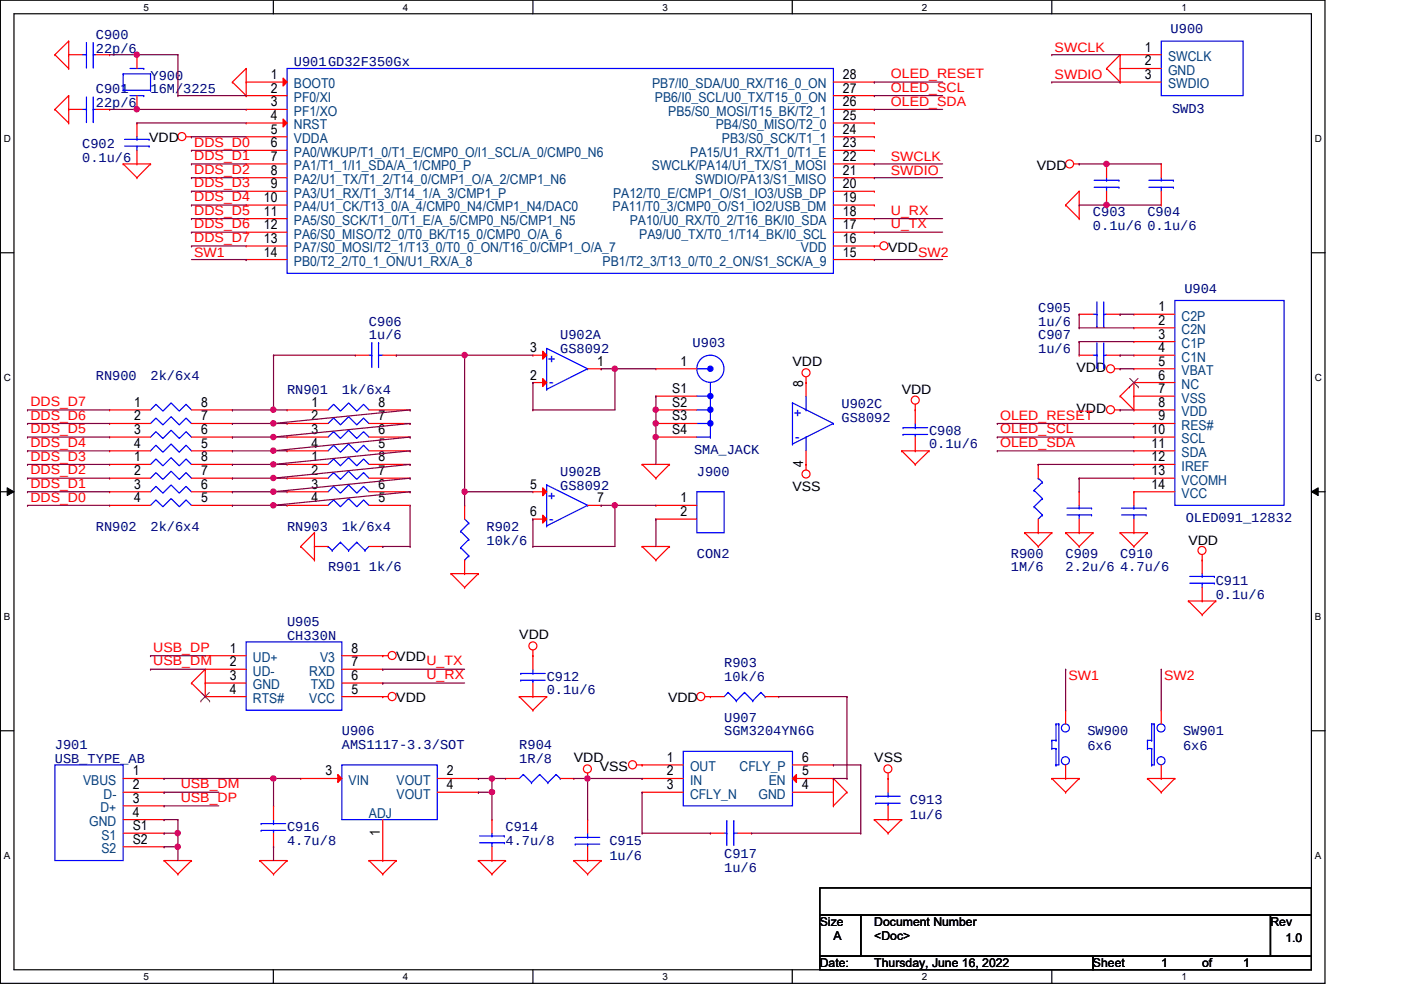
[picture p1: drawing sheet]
<svg xmlns="http://www.w3.org/2000/svg" width="297mm" height="210mm" viewBox="0 0 297 210" stroke-linecap="round" stroke-linejoin="round" font-family="sans-serif">
<path d="M.1 0h280.8v208.5h-280.8zM3 2.9h275v202.7h-275z" fill="none" stroke="#000" stroke-width=".25"/>
<g fill="#fff">
<path d="M30.4 .3h1.2v2.4h-1.2z"/>
<path d="M30.4 205.9h1.2v2.3h-1.2z"/>
</g>
<path d="M58 0v2.9M58 205.6v2.9" fill="none" stroke="#000" stroke-width=".25"/>
<g fill="#fff">
<path d="M85.4 .3h1.2v2.4h-1.2z"/>
<path d="M85.4 205.9h1.2v2.3h-1.2z"/>
</g>
<path d="M113 0v2.9M113 205.6v2.9" fill="none" stroke="#000" stroke-width=".25"/>
<g fill="#fff">
<path d="M140.5 .3h1.1v2.4h-1.1z"/>
<path d="M140.5 205.9h1.1v2.3h-1.1z"/>
</g>
<path d="M168 0v2.9M168 205.6v2.9" fill="none" stroke="#000" stroke-width=".25"/>
<g fill="#fff">
<path d="M195.4 .3h1.2v2.4h-1.2z"/>
<path d="M195.4 205.9h1.2v2.3h-1.2z"/>
</g>
<path d="M223 0v2.9M223 205.6v2.9" fill="none" stroke="#000" stroke-width=".25"/>
<g fill="#fff">
<path d="M250.5 .3h1.1v2.4h-1.1z"/>
<path d="M250.5 205.9h1.1v2.3h-1.1z"/>
<path d="M.8 28.2h1.5v2.4h-1.5z"/>
<path d="M278.8 28.2h1.4v2.4h-1.4z"/>
<path d="M.8 78.9h1.5v2.3h-1.5z"/>
<path d="M278.8 78.9h1.4v2.3h-1.4z"/>
</g>
<path d="M.1 53.6h2.9M278 53.6h2.9" fill="none" stroke="#000" stroke-width=".25"/>
<g fill="#fff">
<path d="M.8 129.6h1.4v2.3h-1.4z"/>
<path d="M278.8 129.6h1.3v2.3h-1.3z"/>
</g>
<path d="M.1 104.3h2.9M278 104.3h2.9" fill="none" stroke="#000" stroke-width=".25"/>
<path d="M1.5 103.4l1.5 .9-1.5 .8zM278 104.3l1.5-.9v1.7z" fill="#000"/>
<path d="M1.5 103.4l1.5 .9-1.5 .8zM278 104.3l1.5-.9v1.7z" fill="none" stroke="#000" stroke-width=".21"/>
<g fill="#fff">
<path d="M.8 180.3h1.4v2.3h-1.4z"/>
<path d="M278.8 180.3h1.3v2.3h-1.3z"/>
</g>
<path d="M.1 154.9h2.9M278 154.9h2.9M173.8 188.3h104.2v5.7h-104.2zM173.8 194h8.7v8.7h-8.7zM182.5 194h86.9v8.7h-86.9zM269.4 194h8.6v8.7h-8.6zM173.8 202.7h57.9v2.9h-57.9zM231.7 202.7h46.3v2.9h-46.3z" fill="none" stroke="#000" stroke-width=".25"/>
<g fill="none" stroke="#f00" stroke-width=".25">
<path d="M11.6 11.6h.1M11.6 11.6l3 2.9M14.6 14.5h.1M14.6 8.7h.1M14.6 8.7v5.8M14.6 8.7l-3 2.9M49.3 17.4h.1M49.3 17.4l2.9 2.9M52.2 14.5h.1M52.2 14.5v5.8M52.2 14.5l-2.9 2.9M234.6 14.5h.1"/>
<path d="M234.6 14.5l2.9 2.9M237.5 17.4h.1M237.5 11.6h.1M237.5 11.6v5.8M237.5 11.6l-2.9 2.9M11.6 23.2h.1M11.6 23.2l3 2.9M14.6 26.1h.1M14.6 20.3h.1M14.6 20.3v5.8M14.6 20.3l-3 2.9M26.1 34.8h.1"/>
<path d="M26.1 34.8h5.8M26.1 34.8l2.9 2.9M29 37.7h.1M31.9 34.8h.1M31.9 34.8l-2.9 2.9M39.5 29h1.1M40.6 29h.1M52.2 20.3h.1M227.7 34.8h1.1M228.8 34.8h.1M185.4 52.2h.1M185.4 52.2h1.2"/>
<path d="M225.9 43.5h.1M225.9 43.5l2.9 2.9M228.8 46.4h.1M228.8 40.6h.1M228.8 40.6v5.8M228.8 40.6l-2.9 2.9M170.9 79.9v4.1M236.3 78.2h1.2M237.5 78.2h.1M60.9 98.5h.1M60.9 98.5h8.7M78.2 98.5h8.7"/>
<path d="M86.9 98.5h.1M136.1 98.5h.1M136.1 98.5h5.8M136.1 98.5l3 2.9M141.9 98.5h.1M141.9 98.5l-2.8 2.9M170.9 81.1h.1M170.9 98.5h.1M170.9 95.6v4.1M191.2 95.6h.1M191.2 95.6h5.8M191.2 95.6l2.9 2.9"/>
<path d="M194.1 98.5h.1M194.1 86.9h.1M194.1 85.7v1.2M197 95.6h.1M197 95.6l-2.9 2.9M236.3 86.9h1.2M237.5 86.9h.1M237.5 84h.1M237.5 84l2.9 2.9M240.4 81.1h.1M240.4 86.9h.1M240.4 81.1v5.8"/>
<path d="M240.4 81.1l-2.9 2.9M60.9 101.4h.1M60.9 104.3h.1M60.9 107.1h.1M60.9 101.4h8.7M60.9 104.3h8.7M60.9 107.1h8.7M63.8 115.9h.1M63.8 115.9l2.9 2.8M66.7 118.7h.1M66.7 112.9h.1M66.7 112.9v5.8"/>
<path d="M66.7 112.9l-2.9 3M78.2 101.4h8.7M78.2 104.3h8.7M78.2 107.1h8.7M86.9 101.4h.1M86.9 104.3h.1M86.9 107.1h.1M136.1 115.9h.1M136.1 115.9h5.8M136.1 115.9l3 2.8M139.1 101.4h.1M139.1 118.7h.1"/>
<path d="M141.9 115.9h.1M141.9 115.9l-2.8 2.8M217.3 112.9h.1M217.3 112.9h5.7M217.3 112.9l2.8 3M220.1 115.9h.1M223 112.9h.1M223 112.9l-2.9 3M225.9 112.9h.1M225.9 112.9h5.8M225.9 112.9l2.9 3M228.8 115.9h.1"/>
<path d="M231.7 112.9h.1M231.7 112.9l-2.9 3M237.5 112.9h.1M237.5 112.9h5.8M237.5 112.9l2.9 3M240.4 115.9h.1M243.3 112.9h.1M243.3 112.9l-2.9 3M254.9 118.7h.1M254.9 117.6v1.1M81.1 139h.1M81.1 139h1.2"/>
<path d="M95.6 121.6h.1M95.6 121.6h5.8M95.6 121.6l2.9 2.9M98.5 124.5h.1M101.4 121.6h.1M101.4 121.6l-2.9 2.9M113 139h.1M113 137.8v1.2M252 127.4h.1M252 127.4h5.8M252 127.4l2.9 2.9M254.9 130.3h.1"/>
<path d="M257.8 127.4h.1M257.8 127.4l-2.9 2.9M40.6 144.8h.1M40.6 144.8l2.9 2.9M43.5 147.7h.1M43.5 141.9h.1M43.5 141.9v5.8M43.5 141.9l-2.9 2.9M81.1 147.7h.1M81.1 147.7h1.2M110.1 147.7h.1M110.1 147.7h5.8"/>
<path d="M110.1 147.7l2.9 2.9M113 150.6h.1M115.9 147.7h.1M115.9 147.7l-2.9 2.9M149.5 147.7h1.1M150.6 147.7h.1M104.3 173.8h.1M104.3 173.8v2.9M104.3 179.5v3M124.6 165.1h.1M124.6 163.9v1.2M135 162.2h1.1"/>
<path d="M136.1 162.2h.1M176.7 165.1h.1M176.7 170.9h.1M176.7 165.1v5.8M176.7 165.1l2.9 2.9M179.6 168h.1M179.6 168l-2.9 2.9M185.4 173.8h.1M185.4 173.8h5.8M185.4 173.8l2.9 2.9M188.3 176.7h.1M188.3 165.1h.1"/>
<path d="M188.3 163.9v1.2M191.2 173.8h.1M191.2 173.8l-2.9 2.9M223 165.1h.1M223 165.1h5.8M223 165.1l2.9 2.9M225.9 168h.1M228.8 165.1h.1M228.8 165.1l-2.9 2.9M243.3 165.1h.1M243.3 165.1h5.8M243.3 165.1l2.9 2.9"/>
<path d="M246.2 168h.1M249.1 165.1h.1M249.1 165.1l-2.9 2.9M34.8 182.5h.1M34.8 182.5h5.8M34.8 182.5l2.9 2.8M37.7 185.3h.1M40.6 182.5h.1M40.6 182.5l-2.9 2.8M55.1 182.5h.1M55.1 182.5h5.8M55.1 182.5l2.9 2.8"/>
<path d="M58 185.3h.1M60.9 182.5h.1M60.9 182.5l-2.9 2.8M78.2 182.5h.1M78.2 182.5h5.8M78.2 182.5l2.9 2.8M81.1 185.3h.1M84 182.5h.1M84 182.5l-2.9 2.8M101.4 182.5h.1M101.4 182.5h5.8M101.4 182.5l2.9 2.8"/>
<path d="M104.3 185.3h.1M104.3 182.5h.1M107.2 182.5h.1M107.2 182.5l-2.9 2.8M121.7 182.5h.1M121.7 182.5h5.8M121.7 182.5l2.9 2.8M124.6 185.3h.1M127.5 182.5h.1M127.5 182.5l-2.9 2.8"/>
<circle cx="38.6" cy="29" r=".85"/>
<circle cx="226.8" cy="34.8" r=".85"/>
<circle cx="187.4" cy="52.1" r=".85"/>
<circle cx="170.9" cy="79" r=".85"/>
<circle cx="235.4" cy="78.2" r=".85"/>
<circle cx="194" cy="84.8" r=".85"/>
<circle cx="235.4" cy="86.9" r=".85"/>
<circle cx="170.9" cy="100.5" r=".85"/>
<circle cx="254.8" cy="116.7" r=".85"/>
<circle cx="83.1" cy="139" r=".85"/>
<circle cx="113" cy="136.9" r=".85"/>
<circle cx="83.1" cy="147.7" r=".86"/>
<circle cx="148.6" cy="147.7" r=".86"/>
<circle cx="124.5" cy="163" r=".85"/>
<circle cx="134.1" cy="162.1" r=".86"/>
<circle cx="188.2" cy="163" r=".85"/>
</g>
<g fill="none" stroke="#00f" stroke-width=".25">
<path d="M69.6 98.5l1.1-1.2 1.5 1.5 1.7-1.8 1.7 1.8 1.5-1.5 1.1 1.2M150.6 92.7h.1M150.6 81.1v11.6M168 85.4h.1M168 94.1h.1M168 85.4l8.7 4.4M168 85.4v8.7M170.9 86.9h.1M170.9 92.7h.1M170.9 84v2.9M170.9 92.7v2.9M176.7 89.8h.1"/>
<path d="M176.7 89.8l-8.7 4.3M69.6 101.4l1.1-1.2 1.5 1.4 1.7-1.7 1.7 1.7 1.5-1.4 1.1 1.2M69.6 104.3l1.1-1.2 1.5 1.5 1.7-1.8 1.7 1.8 1.5-1.5 1.1 1.2M69.6 107.1l1.1-1.1 1.5 1.4 1.7-1.7 1.7 1.7 1.5-1.4 1.1 1.1M101.7 178.7h5.2M101.7 177.2h5.2M104.3 177.2h.1M104.3 178.7h.1M104.3 176.7v.5M104.3 178.7v.8M106.9 178.7h.1M106.9 177.2h.1"/>
<circle cx="150.6" cy="78.2" r="2.88"/>
</g>
<circle cx="150.6" cy="84" r=".56" fill="#00f"/>
<circle cx="150.6" cy="84" r=".56" fill="none" stroke="#00f" stroke-width=".25"/>
<circle cx="150.6" cy="86.9" r=".56" fill="#00f"/>
<circle cx="150.6" cy="86.9" r=".56" fill="none" stroke="#00f" stroke-width=".25"/>
<circle cx="150.6" cy="89.8" r=".56" fill="#00f"/>
<circle cx="150.6" cy="89.8" r=".56" fill="none" stroke="#00f" stroke-width=".25"/>
<circle cx="150.6" cy="78.2" r=".56" fill="#00f"/>
<g fill="none" stroke="#00f" stroke-width=".25">
<path d="M17.4 11.6h.9M18.3 14.2h.1M18.3 11.6h.1M18.3 9v5.2M19.8 11.6h.1M19.8 14.2h.1M19.8 11.6h.5M19.8 9v5.2M243.6 39.7h5.2M243.6 38.2h5.2M246.2 38.2h.1M246.2 39.7h.1"/>
<path d="M246.2 37.7v.5M246.2 39.7v.9M248.8 39.7h.1M248.8 38.2h.1M147.7 78.2h2.9M150.6 78.2h.1M231.7 75.3h.9M232.6 77.9h.1M232.6 75.3h.1M232.6 72.7v5.2M234 75.3h.1M234 77.9h.1"/>
<path d="M234 75.3h.6M234 72.7v5.2M31.9 98.5l1.2-1.2 1.4 1.5 1.8-1.8 1.7 1.8 1.5-1.5 1.1 1.2M69.6 86.9l1.1-1.2 1.5 1.5 1.7-1.8 1.7 1.8 1.5-1.5 1.1 1.2M69.6 89.8l1.1-1.2 1.5 1.5 1.7-1.8 1.7 1.8 1.5-1.5 1.1 1.2M69.6 92.7l1.1-1.2 1.5 1.5 1.7-1.8 1.7 1.8 1.5-1.5 1.1 1.2M69.6 95.6l1.1-1.2 1.5 1.5 1.7-1.8 1.7 1.8 1.5-1.5 1.1 1.2M147.7 84h2.9M147.7 86.9h2.9M147.7 89.8h2.9M147.7 92.7h2.9M150.6 84h.1"/>
<path d="M150.6 86.9h.1M150.6 89.8h.1M150.6 92.7h.1M31.9 101.4l1.2-1.2 1.4 1.4 1.8-1.7 1.7 1.7 1.5-1.4 1.1 1.2M31.9 104.3l1.2-1.2 1.4 1.5 1.8-1.8 1.7 1.8 1.5-1.5 1.1 1.2M31.9 107.1l1.2-1.1 1.4 1.4 1.8-1.7 1.7 1.7 1.5-1.4 1.1 1.1M237.8 109.2h5.2M237.8 107.7h5.2M240.4 107.7h.1M240.4 109.2h.1M240.4 107.1v.6M240.4 109.2v.9"/>
<path d="M243 109.2h.1M243 107.7h.1M154.4 146.8h.1M154.4 146.8l-.9 .9M154.4 146.8l1.7 1.8M156.1 148.6h.1M157.9 146.8h.1M157.9 146.8l-1.8 1.8M157.9 146.8l1.7 1.8M159.6 148.6h.1M161.3 146.8h.1M161.3 146.8l-1.7 1.8"/>
<path d="M161.3 146.8l.9 .9M162.2 147.7h.1M223 157h.1M223 158.7h.1M223 157h.9M223 157v1.7M223 158.7h.9M223.9 153.5h.1M223.9 157h.1M223.9 158.7h.1M223.9 153.5h.6M223.9 153.5v3.5"/>
<path d="M223.9 158.7v3.5M224.5 153.5h.1M224.5 153.5v8.7h-.6M11.6 162.2h14.5v20.3h-14.5zM72.5 162.2h20.2v11.6h-20.2zM122 177.5h.1M122 179h.1M122 177.5h5.2M122 179h5.2M124.6 179h.1M124.6 177.5h.1M124.6 176.7v.8"/>
<path d="M124.6 179v.5M185.7 168.8h.1M185.7 170.3h.1M185.7 168.8h5.2M185.7 170.3h5.2M188.3 170.3h.1M188.3 168.8h.1M188.3 168v.8M188.3 170.3v.6M223.9 162.2h.1"/>
<circle cx="150.6" cy="78.2" r=".56"/>
<circle cx="225.9" cy="154.3" r=".85"/>
<circle cx="225.9" cy="161.3" r=".85"/>
</g>
<g fill="none" stroke="#f00" stroke-width=".25">
<path d="M14.6 11.6h.1M14.6 11.6h2.8M20.3 11.6h2.9M23.2 11.6h.1M246.2 34.8h.1M246.2 34.8v2.9M246.2 43.5h.1M246.2 40.6v2.9M139.1 78.2h.1M139.1 78.2h8.6M228.8 75.3h.1M228.8 75.3h2.9"/>
<path d="M234.6 75.3h2.9M237.5 75.3h.1M23.2 98.5h.1M23.2 98.5h8.7M40.6 98.5h8.7M49.3 98.5h.1M60.9 86.9h.1M60.9 89.8h.1M60.9 92.7h.1M60.9 95.6h.1M60.9 86.9h8.7M60.9 89.8h8.7"/>
<path d="M60.9 92.7h8.7M60.9 95.6h8.7M78.2 86.9h8.7M78.2 89.8h8.7M78.2 92.7h8.7M78.2 95.6h8.7M86.9 86.9h.1M86.9 89.8h.1M86.9 92.7h.1M86.9 95.6h.1M139.1 84h.1M139.1 86.9h.1"/>
<path d="M139.1 89.8h.1M139.1 92.7h.1M139.1 84h8.6M139.1 86.9h8.6M139.1 89.8h8.6M139.1 92.7h8.6M23.2 101.4h.1M23.2 104.3h.1M23.2 107.1h.1M23.2 101.4h8.7M23.2 104.3h8.7M23.2 107.1h8.7"/>
<path d="M40.6 101.4h8.7M40.6 104.3h8.7M40.6 107.1h8.7M49.3 101.4h.1M49.3 104.3h.1M49.3 107.1h.1M240.4 104.3h.1M240.4 112.9h.1M240.4 104.3v2.8M240.4 110.1v2.8M150.6 147.7h.1M150.6 147.7h2.9"/>
<path d="M162.2 147.7h2.9M165.1 147.7h.1M225.9 150.6h.1M225.9 150.6v2.9M26.1 165.1h8.7M26.1 168h8.7M26.1 170.9h8.7M26.1 173.8h8.7M26.1 179.5h8.7M26.1 176.7h8.7M34.8 165.1h.1M34.8 168h.1"/>
<path d="M34.8 170.9h.1M34.8 173.8h.1M34.8 179.5h.1M34.8 176.7h.1M124.6 173.8h.1M124.6 173.8v2.9M124.6 179.5v3M188.3 173.8h.1M188.3 165.1h.1M188.3 165.1v2.9M188.3 170.9v2.9M225.9 165.1h.1"/>
<path d="M225.9 162.2v2.9M124.6 182.5h.1"/>
</g>
<path d="M71.6 164.2l.9 .9-.9 .8z" fill="#f00"/>
<g fill="none" stroke="#f00" stroke-width=".25">
<path d="M237.5 11.6h.1M237.5 14.5h.1M237.5 17.4h.1M237.5 11.6h8.7M237.5 14.5h8.7M237.5 17.4h8.7M14.6 23.2h.1M14.6 23.2h2.8M20.3 23.2h2.9M23.2 23.2h.1M124.6 78.2h2.9M127.5 78.2h.1"/>
<path d="M228.8 104.3h.1M228.8 112.9h.1M228.8 104.3v2.8M228.8 110.1v2.8M63.8 165.1h.1M63.8 165.1h8.7M71.6 164.2l.9 .9-.9 .8zM81.1 173.8v8.7M92.7 165.1h8.7M92.7 168h8.7M101.4 165.1h.1M101.4 168h.1"/>
<path d="M81.1 182.5h.1"/>
</g>
<g fill="none" stroke="#00f" stroke-width=".25">
<path d="M246.2 8.7h17.4v11.6h-17.4zM17.4 23.2h.9M18.3 25.8h.1M18.3 23.2h.1M18.3 20.6v5.2M19.8 23.2h.1M19.8 25.8h.1M19.8 23.2h.5M19.8 20.6v5.2M115.9 73.9h.1M115.9 73.9l8.7 4.3M115.9 73.9v8.6"/>
<path d="M124.6 78.2h.1M124.6 78.2l-8.7 4.3M115.9 82.5h.1M226.2 109.2h5.2M226.2 107.7h5.2M228.8 107.7h.1M228.8 109.2h.1M228.8 107.1v.6M228.8 109.2v.9M231.4 109.2h.1M231.4 107.7h.1"/>
</g>
<path d="M115.1 80.3l.8 .8-.8 .9z" fill="#f00"/>
<path d="M113 81.1h.1M113 81.1h2.9M115.1 80.3l.8 .8-.8 .9z" fill="none" stroke="#f00" stroke-width=".25"/>
<path d="M115.1 74.5l.8 .8-.8 .9z" fill="#f00"/>
<g fill="none" stroke="#f00" stroke-width=".25">
<path d="M29 26.1h.1M29 34.8h.1M29 26.1v2.9M29 31.9v2.9M113 75.3h.1M113 75.3h2.9M115.1 74.5l.8 .8-.8 .9zM240.4 66.6h.1M240.4 69.5h.1M240.4 72.4h.1M240.4 75.3h.1M240.4 78.2h.1"/>
<path d="M240.4 75.3h8.7M240.4 66.6h8.7M240.4 69.5h8.7M240.4 72.4h8.7M240.4 78.2h8.7M23.2 86.9h.1M23.2 89.8h.1M23.2 92.7h.1M23.2 95.6h.1M23.2 86.9h8.7M23.2 89.8h8.7M23.2 92.7h8.7"/>
<path d="M23.2 95.6h8.7M40.6 86.9h8.7M40.6 89.8h8.7M40.6 92.7h8.7M40.6 95.6h8.7M49.3 86.9h.1M49.3 89.8h.1M49.3 92.7h.1M49.3 95.6h.1M220.1 98.5h.1M220.1 98.5v2.9M240.4 81.1h.1"/>
<path d="M240.4 84h.1M240.4 86.9h.1M240.4 89.8h.1M240.4 92.7h.1M240.4 95.6h.1M240.4 98.5h.1M240.4 81.1h8.7M240.4 84h8.7M240.4 86.9h8.7M240.4 89.8h8.7M240.4 92.7h8.7M240.4 95.6h8.7"/>
<path d="M240.4 98.5h8.7M66.7 115.9h.1M66.7 115.9h2.9M78.2 115.9h2.9M81.1 115.9h.1M124.6 107.1h2.9M127.5 107.1h.1M139.1 107.1h.1M139.1 110.1h.1M139.1 107.1h8.6M139.1 110.1h8.6M220.1 112.9h.1"/>
<path d="M220.1 110.1v2.8M240.4 101.4h.1M240.4 104.3h.1M240.4 101.4h8.7M240.4 104.3h8.7M43.5 139h.1M43.5 139h8.7M72.5 139h8.6M81.1 139h.1M113 139h.1M113 139v2.9M43.5 141.9h.1"/>
<path d="M43.5 144.8h.1M43.5 147.7h.1M43.5 141.9h8.7M43.5 144.8h8.7M43.5 147.7h8.7M72.5 141.9h8.6M72.5 144.8h8.6M72.5 147.7h8.6M81.1 147.7h.1M81.1 144.8h.1M81.1 141.9h.1M113 147.7h.1"/>
<path d="M113 144.8v2.9M246.2 150.6h.1M246.2 150.6v2.9M107.2 165.1h.1M107.2 165.1h2.9M118.8 165.1h2.9M121.7 165.1h.1M246.2 165.1h.1M246.2 162.2v2.9"/>
</g>
<g fill="none" stroke="#00f" stroke-width=".25">
<path d="M26.4 31h5.2M26.4 29.5h5.2M29 29.5h.1M29 31h.1M29 29v.5M29 31v.9M31.6 31h.1M31.6 29.5h.1M249.1 63.7h23.1v43.4h-23.1zM31.9 86.9l1.2-1.2 1.4 1.5 1.8-1.8 1.7 1.8 1.5-1.5 1.1 1.2M31.9 89.8l1.2-1.2 1.4 1.5 1.8-1.8 1.7 1.8 1.5-1.5 1.1 1.2M31.9 92.7l1.2-1.2 1.4 1.5 1.8-1.8 1.7 1.8 1.5-1.5 1.1 1.2"/>
<path d="M31.9 95.6l1.2-1.2 1.4 1.5 1.8-1.8 1.7 1.8 1.5-1.5 1.1 1.2M69.6 115.9h.1M69.6 115.9l.8 .8M70.4 116.7h.1M72.2 115h.1M72.2 115l1.7 1.7M72.2 115l-1.8 1.7M73.9 116.7h.1M75.6 115h.1M75.6 115l1.8 1.7M75.6 115l-1.7 1.7M77.4 116.7h.1"/>
<path d="M78.2 115.9l-.8 .8M115.9 102.8h.1M115.9 111.5h.1M115.9 102.8l8.7 4.3M115.9 102.8v8.7M124.6 107.1h.1M124.6 107.1l-8.7 4.4M147.7 104.3h5.8v8.6h-5.8zM219.2 107.4h.1M219.2 104h.1M219.2 107.4l1.8 1.8M219.2 104l1.8 1.7"/>
<path d="M220.1 101.4h.1M220.1 101.4l.9 .8M221 109.2h.1M221 105.7h.1M221 102.2h.1M221 109.2l-.9 .9M221 105.7l-1.8 1.7M221 102.2l-1.8 1.8M52.2 136.1h20.3v14.5h-20.3zM110.4 142.8h.1M110.4 144.2h.1M110.4 142.8h5.2"/>
<path d="M110.4 144.2h5.2M113 144.2h.1M113 142.8h.1M113 141.9v.9M113 144.2v.6M243.3 157h.1M243.3 158.7h.1M243.3 157h.9M243.3 157v1.7M243.3 158.7h.9M244.2 153.5h.1M244.2 157h.1"/>
<path d="M244.2 158.7h.1M244.2 153.5h.5M244.2 153.5v3.5M244.2 158.7v3.5M244.7 153.5h.1M244.7 153.5v8.7h-.5M111 164.2h.1M111 164.2l-.9 .9M111 164.2l1.7 1.7M112.7 165.9h.1M114.4 164.2h.1M114.4 164.2l-1.7 1.7"/>
<path d="M114.4 164.2l1.8 1.7M116.2 165.9h.1M117.9 164.2h.1M117.9 164.2l-1.7 1.7M117.9 164.2l.9 .9M118.8 165.1h.1M244.2 162.2h.1"/>
<circle cx="246.2" cy="154.3" r=".85"/>
<circle cx="246.2" cy="161.3" r=".85"/>
</g>
<path d="M239.5 82h.1M239.5 80.2l1.8 1.8M241.3 80.2l-1.8 1.8M241.3 82h.1M42.6 148.6h.1M42.6 146.8l1.8 1.8M44.4 146.8l-1.8 1.8M44.4 148.6h.1" fill="none" stroke="#7f3f00" stroke-width=".21"/>
<path d="M115.1 109.2l.8 .9-.8 .8z" fill="#f00"/>
<path d="M113 110.1h.1M113 110.1h2.9M115.1 109.2l.8 .9-.8 .8z" fill="none" stroke="#f00" stroke-width=".25"/>
<path d="M115.1 103.4l.8 .9-.8 .8z" fill="#f00"/>
<path d="M52.2 20.3h.1M52.2 23.2h.1M52.2 20.3h8.7M52.2 23.2h8.7M113 104.3h.1M113 104.3h2.9M115.1 103.4l.8 .9-.8 .8z" fill="none" stroke="#f00" stroke-width=".25"/>
<path d="M60.9 14.5h115.8v43.5h-115.8z" fill="none" stroke="#00f" stroke-width=".25"/>
<path d="M60 25.2l.9 .9-.9 .8z" fill="#f00"/>
<g fill="none" stroke="#f00" stroke-width=".25">
<path d="M176.7 17.4h8.7M185.4 17.4h.1M52.2 26.1h.1M52.2 29h.1M52.2 31.9h.1M52.2 34.8h.1M52.2 37.7h.1M52.2 26.1h8.7M52.2 29h8.7M52.2 31.9h8.7M52.2 34.8h8.7M52.2 37.7h8.7"/>
<path d="M60 25.2l.9 .9-.9 .8zM176.7 26.1h8.7M176.7 29h8.7M176.7 31.9h8.7M176.7 34.8h8.7M176.7 37.7h8.7M176.7 23.2h8.7M176.7 20.3h8.7M185.4 37.7h.1M185.4 34.8h.1M185.4 31.9h.1M185.4 29h.1"/>
<path d="M185.4 26.1h.1M185.4 23.2h.1M185.4 20.3h.1M52.2 40.6h.1M52.2 43.5h.1M52.2 46.4h.1M52.2 49.2h.1M52.2 52.2h.1M52.2 55h.1M52.2 40.6h8.7M52.2 43.5h8.7M52.2 46.4h8.7"/>
<path d="M52.2 49.2h8.7M52.2 52.2h8.7M52.2 55h8.7M176.7 40.6h8.7M176.7 43.5h8.7M176.7 46.4h8.7M176.7 49.2h8.7M176.7 52.2h8.7M176.7 55h8.7M185.4 55h.1M185.4 52.2h.1M185.4 49.2h.1"/>
<path d="M185.4 46.4h.1M185.4 43.5h.1M185.4 40.6h.1"/>
</g>
<path d="M60 16.6l.9 .8-.9 .8z" fill="#f00"/>
<g fill="none" stroke="#f00" stroke-width=".25">
<path d="M52.2 17.4h.1M52.2 17.4h8.7M60 16.6l.9 .8-.9 .8zM75.3 75.3h.1M75.3 75.3h2.9M81.1 75.3h2.9M84 75.3h.1M228.8 66.6h.1M228.8 66.6h2.9M234.6 66.6h2.9M237.5 66.6h.1M194.1 95.6h.1"/>
<path d="M194.1 86.9h.1M194.1 86.9v2.9M194.1 92.7v2.9M98.5 107.1h.1M98.5 107.1v3M98.5 118.7v2.9M98.5 121.6h.1M58 179.5h.1M58 170.9h.1M58 170.9v2.9M58 176.7v2.8M136.1 162.2h.1"/>
<path d="M136.1 165.1h.1M136.1 168h.1M136.1 162.2h8.8M136.1 165.1h8.8M136.1 168h8.8M150.6 176.7h.1M150.6 176.7h2.9M156.4 176.7h2.9M159.3 176.7h.1M168 168h8.7M176.7 168h.1"/>
</g>
<g fill="none" stroke="#00f" stroke-width=".25">
<path d="M78.2 75.3h.6M78.8 75.3h.1M78.8 72.7h.1M78.8 72.7v5.2M80.3 72.7h.1M80.3 75.3h.1M80.3 75.3h.8M80.3 72.7v5.2M231.7 66.6h.9M232.6 69.2h.1M232.6 66.6h.1M232.6 64v5.2"/>
<path d="M234 66.6h.1M234 69.2h.1M234 66.6h.6M234 64v5.2M191.5 90.7h.1M191.5 92.1h.1M191.5 90.7h5.2M191.5 92.1h5.2M194.1 92.1h.1M194.1 90.7h.1M194.1 89.8v.9M194.1 92.1v.6"/>
<path d="M97.7 112.6h.1M97.7 116.1h.1M97.7 112.6l1.7 1.8M97.7 116.1l1.7 1.8M98.5 118.7h.1M98.5 110.1l.9 .8M99.4 110.9h.1M99.4 114.4h.1M99.4 117.9h.1M99.4 110.9l-1.7 1.7M99.4 114.4l-1.7 1.7M99.4 117.9l-.9 .8"/>
<path d="M144.9 159.3h23.1v11.6h-23.1zM55.4 174.6h.1M55.4 176.1h.1M55.4 174.6h5.2M55.4 176.1h5.2M58 176.1h.1M58 174.6h.1M58 173.8v.8M58 176.1v.6M153.5 176.7h.6M154.1 176.7h.1M154.1 174h.1"/>
<path d="M154.1 174v5.3M155.6 174h.1M155.6 176.7h.1M155.6 176.7h.8M155.6 174v5.3"/>
</g>
<path d="M168 165.1l.9-.9v1.7z" fill="#f00"/>
<g fill="none" stroke="#f00" stroke-width=".25">
<path d="M29 11.6h.1M29 11.6v2.9M29 23.2h.1M29 20.3v2.9M234.6 34.8h.1M234.6 34.8v2.9M234.6 43.5h.1M234.6 40.6v2.9M254.9 118.7h.1M254.9 118.7v2.9M254.9 127.4h.1M254.9 124.5v2.9"/>
<path d="M168 165.1l.9-.9v1.7zM168 165.1h8.7M168 162.2h8.7M176.7 165.1h.1M176.7 162.2h.1"/>
</g>
<g fill="none" stroke="#00f" stroke-width=".25">
<path d="M26.1 15.7h.1M26.1 19.1h.1M26.1 19.1h5.8M26.1 15.7h5.8M26.1 15.7v3.4M27.6 14.5h2.9M30.5 14.5h.1M31.9 19.1h.1M31.9 15.7h.1M31.9 15.7v3.4M27.6 20.3h2.9M30.5 20.3h.1"/>
<path d="M232 39.7h5.2M232 38.2h5.2M234.6 38.2h.1M234.6 39.7h.1M234.6 37.7v.5M234.6 39.7v.9M237.2 39.7h.1M237.2 38.2h.1M252.3 123.7h5.2M252.3 122.2h5.2M254.9 122.2h.1M254.9 123.7h.1"/>
<path d="M254.9 121.6v.6M254.9 123.7v.8M257.5 123.7h.1M257.5 122.2h.1"/>
</g>
<path d="M223 17.4h.1M223 17.4h14.5M228.8 34.8h.1M228.8 34.8h5.8M228.8 43.5h.1M228.8 43.5h5.8" fill="none" stroke="#7f003f" stroke-width=".25"/>
<circle cx="234.6" cy="34.8" r=".56" fill="#f0f"/>
<circle cx="234.6" cy="34.8" r=".56" fill="none" stroke="#f0f" stroke-width=".25"/>
<path d="M234.6 34.8h.1M234.6 34.8h11.6M234.6 43.5h.1M234.6 43.5h11.6" fill="none" stroke="#7f003f" stroke-width=".25"/>
<circle cx="234.6" cy="43.4" r=".56" fill="#f0f"/>
<circle cx="234.6" cy="43.4" r=".56" fill="none" stroke="#f0f" stroke-width=".25"/>
<path d="M23.2 11.6h14.5M29 11.6h.1M223 11.6h.1M223 11.6h14.5M23.2 23.2h5.8M29 23.2h.1" fill="none" stroke="#7f003f" stroke-width=".25"/>
<circle cx="29" cy="11.6" r=".56" fill="#f0f"/>
<circle cx="29" cy="11.6" r=".56" fill="none" stroke="#f0f" stroke-width=".25"/>
<path d="M37.7 11.6h.1M37.7 11.6v8.7M29 23.2h.1M29 23.2h23.2M37.7 20.3h.1M37.7 20.3h14.5" fill="none" stroke="#7f003f" stroke-width=".25"/>
<circle cx="29" cy="23.2" r=".56" fill="#f0f"/>
<circle cx="29" cy="23.2" r=".56" fill="none" stroke="#f0f" stroke-width=".25"/>
<g fill="none" stroke="#7f003f" stroke-width=".25">
<path d="M29 26.1h.1M29 26.1h23.2M40.6 29h.1M40.6 31.9h.1M40.6 34.8h.1M40.6 37.7h.1M40.6 29h11.6M40.6 31.9h11.6M40.6 34.8h11.6M40.6 37.7h11.6M185.4 34.8h.1M185.4 37.7h.1"/>
<path d="M185.4 34.8h14.5M185.4 37.7h14.5M40.6 40.6h.1M40.6 43.5h.1M40.6 46.4h.1M40.6 49.2h.1M40.6 52.2h.1M40.6 40.6h11.6M40.6 43.5h11.6M40.6 46.4h11.6M40.6 49.2h11.6M40.6 52.2h11.6"/>
<path d="M185.4 49.2h.1M185.4 46.4h.1M185.4 46.4h14.5M185.4 49.2h14.5M5.8 98.5h.1M5.8 95.6h.1M5.8 92.7h.1M5.8 89.8h.1M5.8 86.9h.1M5.8 98.5h17.4M5.8 95.6h17.4M5.8 92.7h17.4"/>
<path d="M5.8 89.8h17.4M5.8 86.9h17.4M49.3 86.9h.1M49.3 89.8h.1M49.3 92.7h.1M49.3 95.6h.1M49.3 98.5h.1M49.3 98.5h8.7M49.3 95.6h8.7M49.3 92.7h8.7M49.3 86.9h8.7M86.9 86.9h.1"/>
<path d="M86.9 86.9l-28.9 2.9h-8.7M5.8 107.1h.1M5.8 101.4h.1M5.8 104.3h.1M5.8 107.1h17.4M5.8 101.4h17.4M5.8 104.3h17.4M49.3 101.4h.1M49.3 104.3h.1M49.3 107.1h.1M49.3 107.1h8.7M49.3 101.4h8.7"/>
<path d="M49.3 104.3h8.7"/>
</g>
<circle cx="57.9" cy="89.8" r=".56" fill="#f0f"/>
<circle cx="57.9" cy="89.8" r=".56" fill="none" stroke="#f0f" stroke-width=".25"/>
<path d="M86.9 89.8h.1M86.9 89.8l-28.9 2.9" fill="none" stroke="#7f003f" stroke-width=".25"/>
<circle cx="57.9" cy="92.7" r=".56" fill="#f0f"/>
<circle cx="57.9" cy="92.7" r=".56" fill="none" stroke="#f0f" stroke-width=".25"/>
<path d="M86.9 92.7h.1M86.9 92.7l-28.9 2.9" fill="none" stroke="#7f003f" stroke-width=".25"/>
<circle cx="57.9" cy="95.5" r=".56" fill="#f0f"/>
<circle cx="57.9" cy="95.5" r=".56" fill="none" stroke="#f0f" stroke-width=".25"/>
<path d="M86.9 95.6h.1M86.9 95.6l-28.9 2.9" fill="none" stroke="#7f003f" stroke-width=".25"/>
<circle cx="57.9" cy="98.5" r=".56" fill="#f0f"/>
<circle cx="57.9" cy="98.5" r=".56" fill="none" stroke="#f0f" stroke-width=".25"/>
<path d="M86.9 98.5h.1M86.9 98.5l-28.9 2.9" fill="none" stroke="#7f003f" stroke-width=".25"/>
<circle cx="57.9" cy="101.3" r=".56" fill="#f0f"/>
<circle cx="57.9" cy="101.3" r=".56" fill="none" stroke="#f0f" stroke-width=".25"/>
<path d="M86.9 101.4h.1M86.9 101.4l-28.9 2.9" fill="none" stroke="#7f003f" stroke-width=".25"/>
<circle cx="57.9" cy="104.2" r=".56" fill="#f0f"/>
<circle cx="57.9" cy="104.2" r=".56" fill="none" stroke="#f0f" stroke-width=".25"/>
<path d="M86.9 104.3h.1M86.9 104.3l-28.9 2.8" fill="none" stroke="#7f003f" stroke-width=".25"/>
<circle cx="57.9" cy="107.1" r=".56" fill="#f0f"/>
<circle cx="57.9" cy="107.1" r=".56" fill="none" stroke="#f0f" stroke-width=".25"/>
<g fill="none" stroke="#7f003f" stroke-width=".25">
<path d="M58 75.3h.1M58 75.3h17.3M58 75.3v11.6M58 98.5h.1M58 95.6h.1M58 92.7h.1M58 89.8h.1M58 98.5h2.9M58 95.6h2.9M58 92.7h2.9M58 89.8h2.9M58 107.1h.1"/>
<path d="M58 104.3h.1M58 101.4h.1M58 107.1h2.9M58 104.3h2.9M58 101.4h2.9"/>
</g>
<circle cx="57.9" cy="86.9" r=".56" fill="#f0f"/>
<circle cx="57.9" cy="86.9" r=".56" fill="none" stroke="#f0f" stroke-width=".25"/>
<path d="M84 75.3h.1M84 75.3h29M98.5 75.3h.1M98.5 75.3v29M58 86.9h.1M58 86.9h2.9" fill="none" stroke="#7f003f" stroke-width=".25"/>
<circle cx="98.5" cy="75.3" r=".56" fill="#f0f"/>
<circle cx="98.5" cy="75.3" r=".56" fill="none" stroke="#f0f" stroke-width=".25"/>
<path d="M130.4 78.2h.1M130.4 78.2v8.7h-17.4M113 81.1h.1M113 86.9h.1M113 81.1v5.8" fill="none" stroke="#7f003f" stroke-width=".25"/>
<circle cx="130.3" cy="78.2" r=".56" fill="#f0f"/>
<circle cx="130.3" cy="78.2" r=".56" fill="none" stroke="#f0f" stroke-width=".25"/>
<path d="M127.5 78.2h.1M127.5 78.2h11.6M130.4 78.2h.1M113 115.9h.1M127.5 107.1h.1M127.5 107.1h11.6M130.4 107.1h.1M130.4 107.1v8.8h-17.4" fill="none" stroke="#7f003f" stroke-width=".25"/>
<circle cx="130.3" cy="107.1" r=".56" fill="#f0f"/>
<circle cx="130.3" cy="107.1" r=".56" fill="none" stroke="#f0f" stroke-width=".25"/>
<path d="M139.1 84h.1M139.1 84v2.9M98.5 104.3h.1M98.5 104.3h14.5M113 110.1h.1M113 110.1v5.8" fill="none" stroke="#7f003f" stroke-width=".25"/>
<circle cx="139" cy="86.9" r=".56" fill="#f0f"/>
<circle cx="139" cy="86.9" r=".56" fill="none" stroke="#f0f" stroke-width=".25"/>
<path d="M139.1 86.9h.1M139.1 89.8h.1M139.1 86.9v5.8" fill="none" stroke="#7f003f" stroke-width=".25"/>
<circle cx="139" cy="92.7" r=".56" fill="#f0f"/>
<circle cx="139" cy="92.7" r=".56" fill="none" stroke="#f0f" stroke-width=".25"/>
<circle cx="139" cy="89.8" r=".56" fill="#f0f"/>
<circle cx="139" cy="89.8" r=".56" fill="none" stroke="#f0f" stroke-width=".25"/>
<path d="M139.1 92.7h.1M139.1 92.7v5.8M98.5 104.3h.1M98.5 104.3v2.8M139.1 110.1h.1M139.1 110.1v5.8" fill="none" stroke="#7f003f" stroke-width=".25"/>
<circle cx="98.5" cy="104.2" r=".56" fill="#f0f"/>
<circle cx="98.5" cy="104.2" r=".56" fill="none" stroke="#f0f" stroke-width=".25"/>
<g fill="none" stroke="#7f003f" stroke-width=".25">
<path d="M185.4 17.4h.1M185.4 17.4h14.5M185.4 20.3h.1M185.4 23.2h.1M185.4 20.3h14.5M185.4 23.2h14.5M228.8 69.5h.1M228.8 72.4h.1M228.8 66.6h.1M228.8 69.5h11.6M228.8 72.4h11.6M228.8 66.6v2.9"/>
<path d="M228.8 72.4v2.9M237.5 66.6h.1M237.5 75.3h.1M237.5 78.2h.1M237.5 66.6h2.9M237.5 75.3h2.9M237.5 78.2h2.9M211.5 92.7h.1M211.5 89.8h.1M211.5 95.6h.1M211.5 92.7h28.9M211.5 89.8h28.9"/>
<path d="M211.5 95.6h28.9M220.1 98.5h.1M220.1 98.5h20.3M237.5 86.9h.1M237.5 86.9h2.9M81.1 115.9h.1M81.1 115.9h5.8M86.9 115.9h.1M86.9 107.1v8.8M228.8 101.4h.1M228.8 101.4h11.6M228.8 101.4v2.9"/>
<path d="M225.9 141.9h.1M225.9 141.9v8.7M246.2 141.9h.1M246.2 141.9v8.7M34.8 179.5h.1M34.8 179.5h2.9"/>
</g>
<circle cx="37.7" cy="179.5" r=".56" fill="#f0f"/>
<circle cx="37.7" cy="179.5" r=".56" fill="none" stroke="#f0f" stroke-width=".25"/>
<path d="M34.8 173.8h.1M34.8 176.7h.1M34.8 173.8h2.9M34.8 176.7h2.9M37.7 179.5h.1M37.7 173.8h.1M37.7 176.7h.1M37.7 173.8v8.7" fill="none" stroke="#7f003f" stroke-width=".25"/>
<circle cx="37.7" cy="176.6" r=".56" fill="#f0f"/>
<circle cx="37.7" cy="176.6" r=".56" fill="none" stroke="#f0f" stroke-width=".25"/>
<path d="M34.8 170.9h.1M34.8 168h.1M34.8 165.1h.1M34.8 170.9h11.6M34.8 168h11.6M34.8 165.1h29M58 179.5h.1M58 165.1h.1M58 165.1v5.8M58 179.5v3" fill="none" stroke="#7f003f" stroke-width=".25"/>
<circle cx="57.9" cy="165.1" r=".56" fill="#f0f"/>
<circle cx="57.9" cy="165.1" r=".56" fill="none" stroke="#f0f" stroke-width=".25"/>
<g fill="none" stroke="#7f003f" stroke-width=".25">
<path d="M31.9 139h.1M31.9 139h11.6M31.9 141.9h.1M31.9 141.9h11.6M81.1 144.8h.1M81.1 141.9h.1M81.1 141.9h17.4M81.1 144.8h17.4M101.4 168h.1M101.4 165.1h.1M101.4 165.1h5.8M104.3 165.1h.1"/>
<path d="M104.3 165.1v2.9h-2.9"/>
</g>
<circle cx="104.3" cy="165.1" r=".56" fill="#f0f"/>
<circle cx="104.3" cy="165.1" r=".56" fill="none" stroke="#f0f" stroke-width=".25"/>
<path d="M104.3 168h.1M104.3 168v5.8" fill="none" stroke="#7f003f" stroke-width=".25"/>
<circle cx="104.3" cy="168" r=".56" fill="#f0f"/>
<circle cx="104.3" cy="168" r=".56" fill="none" stroke="#f0f" stroke-width=".25"/>
<path d="M40.6 55h11.6M52.2 55h.1M185.4 55h.1M185.4 55h14.5M121.7 165.1h14.4M124.6 165.1h.1M136.1 165.1h.1" fill="none" stroke="#7f003f" stroke-width=".25"/>
<circle cx="124.5" cy="165.1" r=".56" fill="#f0f"/>
<circle cx="124.5" cy="165.1" r=".56" fill="none" stroke="#f0f" stroke-width=".25"/>
<g fill="none" stroke="#7f003f" stroke-width=".25">
<path d="M165.1 147.7h14.5M179.6 147.7h.1M179.6 147.7v17.4M124.6 165.1h.1M124.6 165.1v8.7M136.1 176.7h.1M136.1 168h.1M136.1 176.7h14.5M136.1 168v8.7M159.3 176.7h23.2M176.7 162.2h.1M176.7 165.1h.1"/>
<path d="M176.7 162.2h5.8M176.7 165.1h2.9M179.6 165.1h.1M182.5 176.7h.1M182.5 162.2h.1M182.5 162.2v14.5"/>
</g>
<circle cx="234.6" cy="34.8" r=".56" fill="#f0f"/>
<circle cx="234.6" cy="34.8" r=".56" fill="none" stroke="#f0f" stroke-width=".25"/>
<circle cx="234.6" cy="43.4" r=".56" fill="#f0f"/>
<circle cx="234.6" cy="43.4" r=".56" fill="none" stroke="#f0f" stroke-width=".25"/>
<circle cx="29" cy="11.6" r=".56" fill="#f0f"/>
<circle cx="29" cy="11.6" r=".56" fill="none" stroke="#f0f" stroke-width=".25"/>
<circle cx="29" cy="23.2" r=".56" fill="#f0f"/>
<circle cx="29" cy="23.2" r=".56" fill="none" stroke="#f0f" stroke-width=".25"/>
<circle cx="57.9" cy="89.8" r=".56" fill="#f0f"/>
<circle cx="57.9" cy="89.8" r=".56" fill="none" stroke="#f0f" stroke-width=".25"/>
<circle cx="57.9" cy="92.7" r=".56" fill="#f0f"/>
<circle cx="57.9" cy="92.7" r=".56" fill="none" stroke="#f0f" stroke-width=".25"/>
<circle cx="57.9" cy="95.5" r=".56" fill="#f0f"/>
<circle cx="57.9" cy="95.5" r=".56" fill="none" stroke="#f0f" stroke-width=".25"/>
<circle cx="57.9" cy="98.5" r=".56" fill="#f0f"/>
<circle cx="57.9" cy="98.5" r=".56" fill="none" stroke="#f0f" stroke-width=".25"/>
<circle cx="57.9" cy="101.3" r=".56" fill="#f0f"/>
<circle cx="57.9" cy="101.3" r=".56" fill="none" stroke="#f0f" stroke-width=".25"/>
<circle cx="57.9" cy="104.2" r=".56" fill="#f0f"/>
<circle cx="57.9" cy="104.2" r=".56" fill="none" stroke="#f0f" stroke-width=".25"/>
<circle cx="57.9" cy="107.1" r=".56" fill="#f0f"/>
<circle cx="57.9" cy="107.1" r=".56" fill="none" stroke="#f0f" stroke-width=".25"/>
<circle cx="57.9" cy="86.9" r=".56" fill="#f0f"/>
<circle cx="57.9" cy="86.9" r=".56" fill="none" stroke="#f0f" stroke-width=".25"/>
<circle cx="98.5" cy="75.3" r=".56" fill="#f0f"/>
<circle cx="98.5" cy="75.3" r=".56" fill="none" stroke="#f0f" stroke-width=".25"/>
<circle cx="130.3" cy="78.2" r=".56" fill="#f0f"/>
<circle cx="130.3" cy="78.2" r=".56" fill="none" stroke="#f0f" stroke-width=".25"/>
<circle cx="130.3" cy="107.1" r=".56" fill="#f0f"/>
<circle cx="130.3" cy="107.1" r=".56" fill="none" stroke="#f0f" stroke-width=".25"/>
<circle cx="139" cy="86.9" r=".56" fill="#f0f"/>
<circle cx="139" cy="86.9" r=".56" fill="none" stroke="#f0f" stroke-width=".25"/>
<circle cx="139" cy="92.7" r=".56" fill="#f0f"/>
<circle cx="139" cy="92.7" r=".56" fill="none" stroke="#f0f" stroke-width=".25"/>
<circle cx="139" cy="89.8" r=".56" fill="#f0f"/>
<circle cx="139" cy="89.8" r=".56" fill="none" stroke="#f0f" stroke-width=".25"/>
<circle cx="98.5" cy="104.2" r=".56" fill="#f0f"/>
<circle cx="98.5" cy="104.2" r=".56" fill="none" stroke="#f0f" stroke-width=".25"/>
<circle cx="37.7" cy="179.5" r=".56" fill="#f0f"/>
<circle cx="37.7" cy="179.5" r=".56" fill="none" stroke="#f0f" stroke-width=".25"/>
<circle cx="37.7" cy="176.6" r=".56" fill="#f0f"/>
<circle cx="37.7" cy="176.6" r=".56" fill="none" stroke="#f0f" stroke-width=".25"/>
<circle cx="57.9" cy="165.1" r=".56" fill="#f0f"/>
<circle cx="57.9" cy="165.1" r=".56" fill="none" stroke="#f0f" stroke-width=".25"/>
<circle cx="104.3" cy="165.1" r=".56" fill="#f0f"/>
<circle cx="104.3" cy="165.1" r=".56" fill="none" stroke="#f0f" stroke-width=".25"/>
<circle cx="104.3" cy="168" r=".56" fill="#f0f"/>
<circle cx="104.3" cy="168" r=".56" fill="none" stroke="#f0f" stroke-width=".25"/>
<circle cx="124.5" cy="165.1" r=".56" fill="#f0f"/>
<circle cx="124.5" cy="165.1" r=".56" fill="none" stroke="#f0f" stroke-width=".25"/>
<g font-size="3.5" fill="#00f">
<text x="116.2" y="77.2">+</text>
<text x="116.5" y="82.1">-</text>
<text x="168.3" y="88.7">+</text>
<text x="168.6" y="93.7">-</text>
<text x="116.2" y="106.1">+</text>
<text x="116.5" y="111">-</text>
</g>
<g font-size="2.9" fill="#00007f">
<text x="20.3" y="8.2">C900</text>
<text x="20.3" y="11.1">22p/6</text>
<text x="248.2" y="7.1">U900</text>
<text x="31.9" y="16.9">Y900</text>
<text x="62.3" y="14">U901GD32F350Gx</text>
<text x="20.3" y="19.8">C901</text>
<text x="20.3" y="22.7">22p/6</text>
<text x="31.9" y="19.8">16M/3225</text>
<text x="248.5" y="23.9">SWD3</text>
<text x="17.4" y="31.4">C902</text>
<text x="17.4" y="34.3">0.1u/6</text>
<text x="231.7" y="45.9">C903</text>
<text x="243.3" y="45.9">C904</text>
<text x="231.7" y="48.8">0.1u/6</text>
<text x="243.3" y="48.8">0.1u/6</text>
<text x="251.1" y="62.1">U904</text>
<text x="78.2" y="69">C906</text>
<text x="78.2" y="71.9">1u/6</text>
<text x="118.8" y="71.9">U902A</text>
<text x="220.1" y="71.9">C907</text>
<text x="220.1" y="66.1">C905</text>
<text x="220.1" y="69">1u/6</text>
<text x="118.8" y="74.8">GS8092</text>
<text x="146.9" y="73.7">U903</text>
<text x="220.1" y="74.8">1u/6</text>
<text x="20.3" y="80.6">RN900</text>
<text x="31.9" y="80.6">2k/6x4</text>
<text x="60.9" y="83.5">RN901</text>
<text x="72.5" y="83.5">1k/6x4</text>
<text x="178.4" y="86.4">U902C</text>
<text x="178.4" y="89.6">GS8092</text>
<text x="197" y="92.2">C908</text>
<text x="197" y="95.1">0.1u/6</text>
<text x="118.8" y="100.9">U902B</text>
<text x="147.1" y="96.3">SMA_JACK</text>
<text x="147.7" y="100.9">J900</text>
<text x="118.8" y="103.8">GS8092</text>
<text x="20.3" y="112.5">RN902</text>
<text x="31.9" y="112.5">2k/6x4</text>
<text x="60.9" y="112.5">RN903</text>
<text x="72.5" y="112.5">1k/6x4</text>
<text x="103.2" y="112.5">R902</text>
<text x="251.4" y="110.7">OLED091_12832</text>
<text x="103.2" y="115.7">10k/6</text>
<text x="147.7" y="118.3">CON2</text>
<text x="214.3" y="118.3">R900</text>
<text x="225.9" y="118.3">C909</text>
<text x="237.5" y="118.3">C910</text>
<text x="69.6" y="121.2">R901 1k/6</text>
<text x="214.3" y="121.2">1M/6</text>
<text x="225.9" y="121.2">2.2u/6</text>
<text x="237.5" y="121.2">4.7u/6</text>
<text x="257.8" y="124">C911</text>
<text x="257.8" y="127">0.1u/6</text>
<text x="60.9" y="132.8">U905</text>
<text x="60.9" y="135.6">CH330N</text>
<text x="153.5" y="141.4">R903</text>
<text x="115.9" y="144.3">C912</text>
<text x="115.9" y="147.2">0.1u/6</text>
<text x="153.5" y="144.3">10k/6</text>
<text x="72.5" y="155.9">U906</text>
<text x="153.5" y="153">U907</text>
<text x="153.5" y="155.9">SGM3204YN6G</text>
<text x="230.5" y="155.9">SW900</text>
<text x="250.8" y="155.9">SW901</text>
<text x="11.6" y="158.8">J901</text>
<text x="11.6" y="161.7">USB_TYPE_AB</text>
<text x="72.5" y="158.8">AMS1117-3.3/SOT</text>
<text x="110.1" y="158.8">R904</text>
<text x="110.1" y="161.7">1R/8</text>
<text x="230.5" y="159.1">6x6</text>
<text x="250.8" y="159.1">6x6</text>
<text x="192.9" y="170.4">C913</text>
<text x="192.9" y="173.6">1u/6</text>
<text x="60.9" y="176.2">C916</text>
<text x="60.9" y="179.1">4.7u/8</text>
<text x="107.2" y="176.2">C914</text>
<text x="107.2" y="179.1">4.7u/8</text>
<text x="129.2" y="179.1">C915</text>
<text x="129.2" y="182.2">1u/6</text>
<text x="153.5" y="181.9">C917</text>
<text x="153.5" y="184.9">1u/6</text>
</g>
<g font-size="2.9" fill="#f00">
<text x="223.6" y="11">SWCLK</text>
<text x="188.9" y="16.6">OLED_RESET</text>
<text x="223.6" y="16.8">SWDIO</text>
<text x="188.9" y="19.5">OLED_SCL</text>
<text x="188.9" y="22.4">OLED_SDA</text>
<text x="41.2" y="31.1">DDS_D0</text>
<text x="41.2" y="34">DDS_D1</text>
<text x="188.9" y="34.2">SWCLK</text>
<text x="41.2" y="36.9">DDS_D2</text>
<text x="41.2" y="39.8">DDS_D3</text>
<text x="188.9" y="37.1">SWDIO</text>
<text x="41.2" y="42.7">DDS_D4</text>
<text x="41.2" y="45.6">DDS_D5</text>
<text x="188.9" y="45.6">U_RX</text>
<text x="41.2" y="48.4">DDS_D6</text>
<text x="41.2" y="51.4">DDS_D7</text>
<text x="188.9" y="48.4">U_TX</text>
<text x="41.2" y="54.4">SW1</text>
<text x="194.6" y="54.4">SW2</text>
<text x="6.4" y="89">DDS_D6</text>
<text x="6.4" y="86.1">DDS_D7</text>
<text x="212" y="89">OLED_RESET</text>
<text x="6.4" y="94.8">DDS_D4</text>
<text x="6.4" y="91.9">DDS_D5</text>
<text x="212" y="91.9">OLED_SCL</text>
<text x="212" y="94.8">OLED_SDA</text>
<text x="6.4" y="100.6">DDS_D2</text>
<text x="6.4" y="97.7">DDS_D3</text>
<text x="6.4" y="106.3">DDS_D0</text>
<text x="6.4" y="103.5">DDS_D1</text>
<text x="32.5" y="141.1">USB_DM</text>
<text x="32.5" y="138.2">USB_DP</text>
<text x="90.4" y="141.1">U_TX</text>
<text x="90.4" y="144">U_RX</text>
<text x="226.5" y="144.2">SW1</text>
<text x="246.8" y="144.2">SW2</text>
<text x="38.3" y="167.2">USB_DM</text>
<text x="38.3" y="170.1">USB_DP</text>
</g>
<g font-size="2.9">
<text x="242.7" y="11">1</text>
<text x="57.4" y="16.8">1</text>
<text x="178.7" y="16.8">28</text>
<text x="242.7" y="13.9">2</text>
<text x="242.7" y="16.8">3</text>
<text x="57.4" y="19.6">2</text>
<text x="57.4" y="22.6">3</text>
<text x="178.7" y="22.6">26</text>
<text x="178.7" y="19.6">27</text>
<text x="57.4" y="25.4">4</text>
<text x="57.4" y="28.4">5</text>
<text x="178.7" y="28.4">24</text>
<text x="178.7" y="25.4">25</text>
<text x="31.6" y="30.1">VDD</text>
<text x="57.4" y="31.2">6</text>
<text x="57.4" y="34.1">7</text>
<text x="178.7" y="34.1">22</text>
<text x="178.7" y="31.2">23</text>
<text x="219.8" y="35.9">VDD</text>
<text x="57.4" y="37">8</text>
<text x="57.4" y="39.9">9</text>
<text x="178.7" y="39.9">20</text>
<text x="178.7" y="37">21</text>
<text x="56" y="42.8">10</text>
<text x="56" y="45.7">11</text>
<text x="178.7" y="45.7">18</text>
<text x="178.7" y="42.8">19</text>
<text x="56" y="48.6">12</text>
<text x="56" y="51.5">13</text>
<text x="178.7" y="51.5">16</text>
<text x="178.7" y="48.6">17</text>
<text x="188.3" y="53.3">VDD</text>
<text x="56" y="54.4">14</text>
<text x="178.7" y="54.4">15</text>
<text x="245.6" y="66">1</text>
<text x="245.6" y="68.9">2</text>
<text x="245.6" y="71.8">3</text>
<text x="112.4" y="74.7">3</text>
<text x="126.6" y="77.6">1</text>
<text x="144.3" y="77.6">1</text>
<text x="168" y="77.6">VDD</text>
<text x="245.6" y="74.7">4</text>
<text x="245.6" y="77.6">5</text>
<text x="112.4" y="80.5">2</text>
<text x="142.5" y="83.4">S1</text>
<text x="170.3" y="82" transform="rotate(-90 170.3 82)">8</text>
<text x="191.2" y="83.4">VDD</text>
<text x="228.3" y="78.8">VDD</text>
<text x="245.6" y="80.5">6</text>
<text x="245.6" y="83.4">7</text>
<text x="28.4" y="86.3">1</text>
<text x="28.4" y="89.2">2</text>
<text x="42.6" y="86.3">8</text>
<text x="42.6" y="89.2">7</text>
<text x="66.1" y="86.3">1</text>
<text x="66.1" y="89.2">2</text>
<text x="80.3" y="86.3">8</text>
<text x="80.3" y="89.2">7</text>
<text x="142.5" y="86.3">S2</text>
<text x="142.5" y="89.2">S3</text>
<text x="228.3" y="87.5">VDD</text>
<text x="245.6" y="86.3">8</text>
<text x="245.6" y="89.2">9</text>
<text x="28.4" y="92">3</text>
<text x="28.4" y="95">4</text>
<text x="42.6" y="92">6</text>
<text x="42.6" y="95">5</text>
<text x="66.1" y="92">3</text>
<text x="66.1" y="95">4</text>
<text x="80.3" y="92">6</text>
<text x="80.3" y="95">5</text>
<text x="142.5" y="92">S4</text>
<text x="244.2" y="92">10</text>
<text x="244.2" y="95">11</text>
<text x="28.4" y="97.8">1</text>
<text x="28.4" y="100.8">2</text>
<text x="42.6" y="97.8">8</text>
<text x="42.6" y="100.8">7</text>
<text x="66.1" y="97.8">1</text>
<text x="66.1" y="100.8">2</text>
<text x="80.3" y="97.8">8</text>
<text x="80.3" y="100.8">7</text>
<text x="170.3" y="99.1" transform="rotate(-90 170.3 99.1)">4</text>
<text x="244.2" y="97.8">12</text>
<text x="244.2" y="100.8">13</text>
<text x="28.4" y="103.6">3</text>
<text x="28.4" y="106.5">4</text>
<text x="42.6" y="103.6">6</text>
<text x="42.6" y="106.5">5</text>
<text x="66.1" y="103.6">3</text>
<text x="66.1" y="106.5">4</text>
<text x="80.3" y="103.6">6</text>
<text x="80.3" y="106.5">5</text>
<text x="112.4" y="103.6">5</text>
<text x="126.6" y="106.5">7</text>
<text x="144.3" y="106.5">1</text>
<text x="168" y="104">VSS</text>
<text x="244.2" y="103.6">14</text>
<text x="112.4" y="109.4">6</text>
<text x="144.3" y="109.4">2</text>
<text x="252" y="115.6">VDD</text>
<text x="110.1" y="135.6">VDD</text>
<text x="48.7" y="138.4">1</text>
<text x="48.7" y="141.3">2</text>
<text x="74.5" y="141.3">7</text>
<text x="74.5" y="138.4">8</text>
<text x="84" y="140.2">VDD</text>
<text x="48.7" y="144.2">3</text>
<text x="48.7" y="147.1">4</text>
<text x="74.5" y="147.1">5</text>
<text x="74.5" y="144.2">6</text>
<text x="84" y="148.9">VDD</text>
<text x="141.6" y="148.9">VDD</text>
<text x="121.7" y="161.6">VDD</text>
<text x="141.4" y="161.5">1</text>
<text x="170" y="161.5">6</text>
<text x="185.4" y="161.6">VSS</text>
<text x="28.1" y="164.4">1</text>
<text x="28.1" y="167.3">2</text>
<text x="69" y="164.4">3</text>
<text x="94.7" y="164.4">2</text>
<text x="94.7" y="167.3">4</text>
<text x="127.2" y="163.4">VSS</text>
<text x="141.4" y="164.4">2</text>
<text x="141.4" y="167.3">3</text>
<text x="170" y="167.3">4</text>
<text x="170" y="164.4">5</text>
<text x="28.1" y="170.2">3</text>
<text x="28.1" y="173.1">4</text>
<text x="28.1" y="178.9">S2</text>
<text x="28.1" y="176">S1</text>
<text x="80.5" y="177.2" transform="rotate(-90 80.5 177.2)">1</text>
</g>
<g font-size="2.9" fill="#003f7f">
<text x="247.6" y="13">SWCLK</text>
<text x="247.6" y="15.9">GND</text>
<text x="62.3" y="21.6">PF0/XI</text>
<text x="62.3" y="18.8">BOOT0</text>
<text x="138.3" y="18.8">PB7/I0_SDA/U0_RX/T16_0_ON</text>
<text x="138.9" y="21.6">PB6/I0_SCL/U0_TX/T15_0_ON</text>
<text x="247.6" y="18.8">SWDIO</text>
<text x="62.3" y="24.6">PF1/XO</text>
<text x="62.3" y="27.4">NRST</text>
<text x="141.7" y="24.6">PB5/S0_MOSI/T15_BK/T2_1</text>
<text x="151.8" y="27.4">PB4/S0_MISO/T2_0</text>
<text x="62.3" y="30.4">VDDA</text>
<text x="62.3" y="33.2">PA0/WKUP/T1_0/T1_E/CMP0_O/I1_SCL/A_0/CMP0_N6</text>
<text x="146.3" y="33.2">PA15/U1_RX/T1_0/T1_E</text>
<text x="153.1" y="30.4">PB3/S0_SCK/T1_1</text>
<text x="62.3" y="36.1">PA1/T1_1/I1_SDA/A_1/CMP0_P</text>
<text x="62.3" y="39">PA2/U1_TX/T1_2/T14_0/CMP1_O/A_2/CMP1_N6</text>
<text x="62.3" y="41.9">PA3/U1_RX/T1_3/T14_1/A_3/CMP1_P</text>
<text x="130" y="41.9">PA12/T0_E/CMP1_O/S1_IO3/USB_DP</text>
<text x="138.2" y="36.1">SWCLK/PA14/U1_TX/S1_MOSI</text>
<text x="147.4" y="39">SWDIO/PA13/S1_MISO</text>
<text x="62.3" y="44.8">PA4/U1_CK/T13_0/A_4/CMP0_N4/CMP1_N4/DAC0</text>
<text x="62.3" y="47.7">PA5/S0_SCK/T1_0/T1_E/A_5/CMP0_N5/CMP1_N5</text>
<text x="129.9" y="44.8">PA11/T0_3/CMP0_O/S1_IO2/USB_DM</text>
<text x="133.5" y="47.7">PA10/U0_RX/T0_2/T16_BK/I0_SDA</text>
<text x="62.3" y="50.6">PA6/S0_MISO/T2_0/T0_BK/T15_0/CMP0_O/A_6</text>
<text x="62.3" y="53.5">PA7/S0_MOSI/T2_1/T13_0/T0_0_ON/T16_0/CMP1_O/A_7</text>
<text x="135.5" y="50.6">PA9/U0_TX/T0_1/T14_BK/I0_SCL</text>
<text x="169.8" y="53.5">VDD</text>
<text x="62.3" y="56.4">PB0/T2_2/T0_1_ON/U1_RX/A_8</text>
<text x="127.8" y="56.4">PB1/T2_3/T13_0/T0_2_ON/S1_SCK/A_9</text>
<text x="250.5" y="68">C2P</text>
<text x="250.5" y="70.9">C2N</text>
<text x="250.5" y="73.8">C1P</text>
<text x="250.5" y="76.7">C1N</text>
<text x="250.5" y="79.5">VBAT</text>
<text x="250.5" y="82.5">NC</text>
<text x="250.5" y="85.3">VSS</text>
<text x="250.5" y="88.3">VDD</text>
<text x="250.5" y="91.1">RES#</text>
<text x="250.5" y="94">SCL</text>
<text x="250.5" y="96.9">SDA</text>
<text x="250.5" y="99.8">IREF</text>
<text x="250.5" y="102.7">VCOMH</text>
<text x="250.5" y="105.6">VCC</text>
<text x="53.6" y="140.4">UD+</text>
<text x="53.6" y="143.3">UD-</text>
<text x="65.6" y="143.3">RXD</text>
<text x="67.9" y="140.4">V3</text>
<text x="53.6" y="146.2">GND</text>
<text x="53.6" y="149.1">RTS#</text>
<text x="65.6" y="149.1">VCC</text>
<text x="65.9" y="146.2">TXD</text>
<text x="17.6" y="166.4">VBUS</text>
<text x="73.9" y="166.4">VIN</text>
<text x="84.1" y="166.4">VOUT</text>
<text x="146.3" y="163.5">OUT</text>
<text x="146.3" y="166.4">IN</text>
<text x="156.8" y="163.5">CFLY_P</text>
<text x="163" y="166.4">EN</text>
<text x="21.3" y="172.2">D+</text>
<text x="22" y="169.3">D-</text>
<text x="78.2" y="173.5">ADJ</text>
<text x="84.1" y="169.3">VOUT</text>
<text x="146.3" y="169.3">CFLY_N</text>
<text x="160.8" y="169.3">GND</text>
<text x="18.9" y="175.1">GND</text>
<text x="21.5" y="178">S1</text>
<text x="21.5" y="180.9">S2</text>
</g>
<g font-size="2.6">
<text x="173.8" y="196.3">Size</text>
<text x="185.4" y="196.3">Document Number</text>
<text x="269.4" y="196.3">Rev</text>
<text x="176.7" y="199.3">A</text>
<text x="185.4" y="199.3">&lt;Doc&gt;</text>
<text x="272.5" y="199.8">1.0</text>
<text x="173.8" y="205.1">Date:</text>
<text x="185.4" y="205.1">Thursday, June 16, 2022</text>
<text x="231.7" y="205.1">Sheet</text>
<text x="246.2" y="205.1">1</text>
<text x="254.9" y="205.1">of</text>
<text x="263.6" y="205.1">1</text>
</g>
<g font-size="2.1">
<text x="30.4" y="2.2">5</text>
<text x="85.4" y="2.2">4</text>
<text x="140.5" y="2.2">3</text>
<text x="195.4" y="2.2">2</text>
<text x="250.5" y="2.2">1</text>
<text x=".8" y="30.1">D</text>
<text x="278.8" y="30.1">D</text>
<text x=".8" y="80.8">C</text>
<text x="278.8" y="80.8">C</text>
<text x=".8" y="131.5">B</text>
<text x="278.8" y="131.5">B</text>
<text x=".8" y="182.2">A</text>
<text x="278.8" y="182.2">A</text>
<text x="30.4" y="207.8">5</text>
<text x="85.4" y="207.8">4</text>
<text x="140.5" y="207.8">3</text>
<text x="195.4" y="207.8">2</text>
<text x="250.5" y="207.8">1</text>
</g>
</svg>
